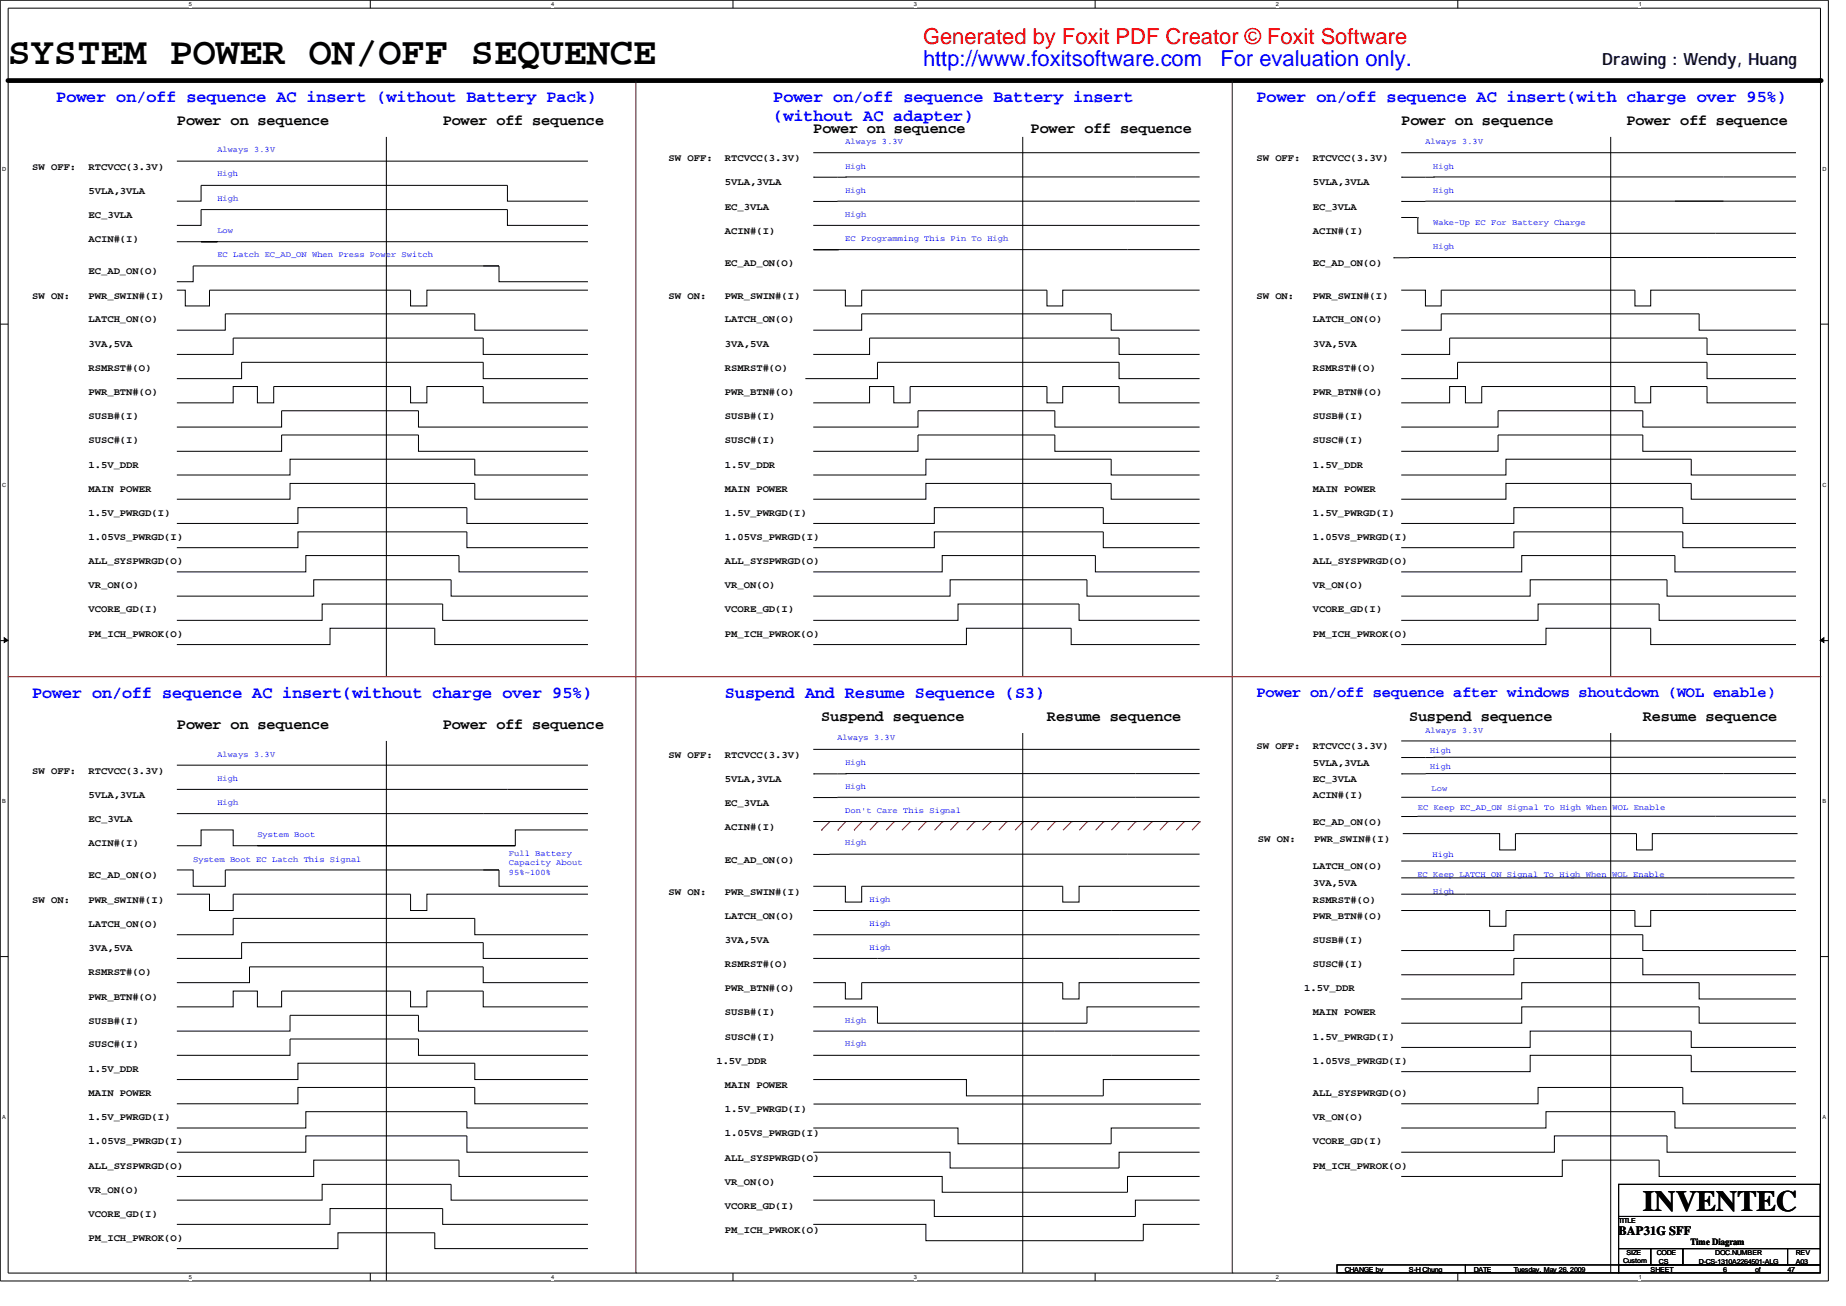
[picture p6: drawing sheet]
<svg xmlns="http://www.w3.org/2000/svg" width="297mm" height="210mm" viewBox="0 0 297 210" stroke-linecap="round" stroke-linejoin="round" font-family="sans-serif">
<path d="M0 0h294.1v206h-294.1zM1.3 1.3h291.5v203.4h-291.5z" fill="none" stroke="#000" stroke-width=".16"/>
<g fill="#fff">
<path d="M30.4 .2h.4v1h-.4z"/>
<path d="M30.4 204.8h.4v1h-.4z"/>
</g>
<path d="M59.6 0v1.3M59.6 204.7v1.3" fill="none" stroke="#000" stroke-width=".16"/>
<g fill="#fff">
<path d="M88.6 .2h.5v1h-.5z"/>
<path d="M88.6 204.8h.5v1h-.5z"/>
</g>
<path d="M117.9 0v1.3M117.9 204.7v1.3" fill="none" stroke="#000" stroke-width=".16"/>
<g fill="#fff">
<path d="M147 .2h.4v1h-.4z"/>
<path d="M147 204.8h.4v1h-.4z"/>
</g>
<path d="M176.1 0v1.3M176.1 204.7v1.3" fill="none" stroke="#000" stroke-width=".16"/>
<g fill="#fff">
<path d="M205.2 .2h.5v1h-.5z"/>
<path d="M205.2 204.8h.5v1h-.5z"/>
</g>
<path d="M234.5 0v1.3M234.5 204.7v1.3" fill="none" stroke="#000" stroke-width=".16"/>
<g fill="#fff">
<path d="M263.6 .2h.4v1h-.4z"/>
<path d="M263.6 204.8h.4v1h-.4z"/>
<path d="M.3 26.7h.6v1h-.6z"/>
<path d="M293.1 26.7h.6v1h-.6z"/>
<path d="M.3 77.5h.6v1h-.6z"/>
<path d="M293.1 77.5h.6v1h-.6z"/>
</g>
<path d="M0 52.1h1.3M292.8 52.1h1.3" fill="none" stroke="#000" stroke-width=".16"/>
<g fill="#fff">
<path d="M.3 128.4h.5v1h-.5z"/>
<path d="M293.1 128.4h.5v1h-.5z"/>
</g>
<path d="M0 103h1.3M292.8 103h1.3" fill="none" stroke="#000" stroke-width=".16"/>
<path d="M.7 102.5l.6 .5-.6 .3zM292.8 103l.6-.5v.8z" fill="#000" stroke="#000" stroke-width=".16"/>
<g fill="#fff">
<path d="M.3 179.2h.6v1h-.6z"/>
<path d="M293.1 179.2h.6v1h-.6z"/>
</g>
<g fill="none" stroke="#000" stroke-width=".16">
<path d="M28.4 38.9h66.2M28.4 32.3h3.9v-2.5h49.3v2.5h13M28.4 25.9h66.2M32.3 33.7h.1M32.3 33.7v2.5h-3.9M32.3 33.7h49.3v2.5h13M62.1 22v86.8M130.8 36.2h62.2M130.8 24.6h62.2M130.9 28.5h.1M130.9 32.4h.1M130.9 28.5h5.1"/>
<path d="M130.9 32.4h3.8M134.7 32.3h58.3M136 28.4h57M136 28.5h.1M164.5 22v86.8M225.4 35h2.6M225.4 24.6h63.5M225.4 28.5h.1M225.4 32.4h.1M225.4 28.5h5.2M225.4 32.4h3.9M228 37.5h60.9"/>
<path d="M228 35h.1M228 35v2.5M229.3 32.3h47.9M230.5 28.4h58.4M230.6 28.5h.1M259.1 22v86.8M269.4 32.3h19.5M28.4 46.7h1.4v2.5h3.9v-2.5h32.3v2.5h2.7v-2.5h25.9M28.4 53.1h7.8v-2.6h40.2v2.6h18.2M28.4 57h9.1v-2.6h40.2v2.6h16.9M77.7 42.8h2.6M80.3 42.8h-49.2v2.5h-2.7"/>
<path d="M80.3 42.8v2.5h14.3M130.8 53.1h7.8v-2.6h40.1v2.6h14.3M130.8 57h9.1v-2.6h40.1v2.6h13M130.8 46.7h5.2v2.5h2.6v-2.5h29.8v2.5h2.5v-2.5h22.1M130.8 40.1h62.2M130.9 40.2h3.8M134.7 40.2h.1M224.2 41.4h.1M224.2 41.4h2.5M225.4 53.1h6.4v-2.6h41.5v2.6h15.6M225.4 57h7.8v-2.6h41.4v2.6h14.3M225.4 46.7h3.9v2.5h2.5v-2.5h31.2v2.5h2.5v-2.5h23.4"/>
<path d="M226.7 41.4h62.2M28.4 68.7h16.9v-2.7h22v2.7h27.3M28.4 72.6h16.9v-2.7h22v2.7h27.3M28.4 64.8h9.1v-2.7h3.9v2.7h2.6v-2.7h22v2.7h2.7v-2.7h9v2.7h16.9M28.4 76.4h18.3v-2.6h29.7v2.6h18.2M28.4 60.9h10.5v-2.6h38.8v2.6h16.9M129.5 60.9h11.6v-2.6h38.9v2.6h13M130.8 68.7h16.9v-2.7h22v2.7h23.3M130.8 72.6h16.9v-2.7h22v2.7h23.3M130.8 64.8h9.1v-2.7h3.9v2.7h2.6v-2.7h22v2.7h2.5v-2.7h9.1v2.7h13M130.8 76.4h18.1v-2.6h29.8v2.6h14.3M225.4 60.9h9v-2.6h40.2v2.6h14.3"/>
<path d="M225.4 68.7h15.6v-2.7h23.2v2.7h24.7M225.4 72.6h15.6v-2.7h23.2v2.7h24.7M225.4 64.8h7.8v-2.7h2.5v2.7h2.6v-2.7h24.7v2.7h2.5v-2.7h9.1v2.7h14.3M225.4 76.4h16.8v-2.6h29.8v2.6h16.9M28.4 99.7h23.4v-2.6h19.4v2.6h23.4M28.4 84.2h19.5v-2.6h27.2v2.6h19.5M28.4 95.8h22.1v-2.6h22.1v2.6h22M28.4 91.9h20.8v-2.6h24.6v2.6h20.8M28.4 88.1h19.5v-2.6h27.2v2.6h19.5M28.4 80.3h18.3v-2.6h29.7v2.6h18.2M130.8 99.7h23.3v-2.6h19.5v2.6h19.4M130.8 84.2h19.5v-2.6h27.2v2.6h15.5"/>
<path d="M130.8 95.8h22v-2.6h22v2.6h18.2M130.8 91.9h20.8v-2.6h24.6v2.6h16.8M130.8 88.1h19.5v-2.6h27.2v2.6h15.5M130.8 80.3h18.1v-2.6h29.8v2.6h14.3M225.4 99.7h22v-2.6h19.5v2.6h22M225.4 84.2h18.1v-2.6h27.2v2.6h18.2M225.4 95.8h20.7v-2.6h22v2.6h20.8M225.4 91.9h19.4v-2.6h24.6v2.6h19.5M225.4 88.1h18.1v-2.6h27.2v2.6h18.2M225.4 80.3h16.8v-2.6h29.8v2.6h16.9M28.4 103.6h24.7v-2.6h16.8v2.6h24.7M62.1 119.1v86.8"/>
<path d="M130.8 103.6h24.6v-2.6h16.9v2.6h20.7M164.5 117.9v86.7M225.4 103.6h23.3v-2.6h16.8v2.6h23.4M225.4 119.1h63.5M259.1 117.9v86.7M28.4 139.9h2.7v2.6h5.1v-2.6h44.1M28.4 126.9h66.2M28.4 130.8h66.2M28.4 136h3.9v-2.6h5.2v2.6h45.4h-41.5M28.4 123h66.2M32.3 130.8h.1M77.7 139.9h2.6"/>
<path d="M80.3 139.9v2.6h14.3M94.6 133.4h-11.7v2.6M130.8 132.1h62.2M130.8 120.5h62.2M130.9 124.4h.1M130.9 128.2h.1M130.9 137.4h.1M130.9 124.4h5.1M130.9 128.2h3.8M130.9 137.4h2.6M133.4 137.3h59.6M134.7 128.2h58.3"/>
<path d="M136 124.4h57M136 124.4h.1M225.4 128.2h63.5M225.4 138.4h63.5M225.4 121.8h.1M225.4 124.4h.1M225.4 131.3h.1M225.4 124.4h3.9M225.4 121.8h5.2M225.4 131.3h2.6M225.6 134h15.6v2.7h2.6v-2.7h19.4v2.7h2.6v-2.7h23.3M228 131.2h60.9"/>
<path d="M229.3 124.4h59.6M230.5 121.8h58.4M230.6 121.8h.1M0 153.8h1.3M28.4 150.3h9.1v-2.6h38.9v2.6h18.2M28.4 154.1h10.5v-2.5h38.8v2.5h16.9M28.4 158h11.7v-2.6h37.6v2.6h16.9M28.4 143.8h5.3v2.6h3.8v-2.6h28.5v2.6h2.7v-2.6h25.9M130.8 146.4h62.2M130.8 150.3h62.2M130.8 154.1h62.2M130.8 142.5h5.2v2.5h2.6v-2.5h32.3v2.5h2.7v-2.5h19.4"/>
<path d="M130.8 158h5.2v2.6h2.6v-2.6h32.3v2.6h2.7v-2.6h19.4M225.4 146.4h14.2v2.5h2.6v-2.5h20.8v2.5h2.5v-2.5h23.4M225.4 143.8h63.5M225.4 152.8h18.1v-2.5h20.7v2.5h24.7M225.4 156.7h18.1v-2.6h20.7v2.6h24.7M225.4 141.1h63.2M292.8 153.8h1.3M28.4 165.8h18.3v-2.6h20.6v2.6h27.3M28.4 169.7h18.3v-2.7h20.6v2.7h27.3M28.4 161.9h9.1v-2.6h3.9v2.6h3.9v-2.6h20.7v2.6h2.7v-2.6h9v2.6h16.9M28.4 177.5h19.5v-2.7h28.5v2.7h18.2M28.4 173.6h19.5v-2.7h28.5v2.7h18.2"/>
<path d="M130.8 161.9h10.3v2.6h33.7v-2.6h18.2M130.8 165.8h62.2M130.8 173.6h24.6v2.6h22.1v-2.6h15.5M130.8 169.7h62.2M130.9 177.5h62.1M193 177.5h.1M225.4 168.4h20.7v-2.6h25.9v2.6h16.9M225.4 177.5h22v-2.7h23.3v2.7h18.2M225.4 172.3h20.7v-2.6h25.9v2.6h16.9M225.4 164.5h19.4v-2.6h28.5v2.6h15.6M225.4 160.6h19.4v-2.6h28.5v2.6h15.6M28.4 196.9h24.7v-2.6h18.1v2.6h23.4"/>
<path d="M28.4 181.4h20.8v-2.7h25.9v2.7h19.5M28.4 193h23.4v-2.6h20.8v2.6h22M28.4 189.1h22.1v-2.6h23.3v2.6h20.8M28.4 185.3h20.8v-2.7h25.9v2.7h19.5M130.8 181.4h23.3v2.5h24.6v-2.5h14.3M130.8 185.3h22v2.5h27.2v-2.5h13M130.8 189.1h20.8v2.6h29.8v-2.6h11.6M130.8 196.9h18.1v2.6h35v-2.6h9.1M130.8 193h19.5v2.6h32.3v-2.6h10.4M225.4 189.1h25.9v-2.6h15.6v2.6h22M225.4 185.3h24.6v-2.7h18.1v2.7h20.8M225.4 181.4h23.3v-2.7h20.7v2.7h19.5"/>
<path d="M260.3 190.4h32.5v5.2h-32.5zM260.3 195.6h32.5v5.1h-32.5zM28.4 200.7h26v-2.5h15.5v2.5h24.7M215.1 203.4h20.6v1.2h-20.6zM235.7 203.4h24.6v1.2h-24.6zM260.3 200.7h5.2v2.7h-5.2zM260.3 203.4h32.5v1.2h-32.5zM265.5 200.7h5.2v2.7h-5.2zM270.7 200.7h16.8v2.7h-16.8zM287.5 200.7h5.3v2.7h-5.3z"/>
</g>
<g fill="none" stroke="#800040" stroke-width=".16">
<path d="M132.1 133.5h.1M133.5 132.1l-1.4 1.4M134.7 133.5h.1M136 132.1l-1.3 1.4M137.4 133.5h.1M138.6 132.1l-1.2 1.4M141.2 132.1h.1M141.2 132.1l-1.3 1.4M143.8 132.1h.1M143.8 132.1l-1.3 1.4M146.4 132.1h.1M146.4 132.1l-1.3 1.4"/>
<path d="M149 132.1h.1M149 132.1l-1.3 1.4M151.6 132.1h.1M151.6 132.1l-1.3 1.4M154.1 132.1h.1M154.1 132.1l-1.2 1.4M156.8 132.1h.1M156.8 132.1l-1.3 1.4M159.4 132.1h.1M159.4 132.1l-1.4 1.4M161.9 132.1h.1M161.9 132.1l-1.2 1.4"/>
<path d="M164.5 132.1h.1M164.5 132.1l-1.2 1.4M167.1 132.1h.1M167.1 132.1l-1.3 1.4M169.7 132.1h.1M169.7 132.1l-1.3 1.4M172.3 132.1h.1M172.3 132.1l-1.3 1.4M174.9 132.1h.1M174.9 132.1l-1.3 1.4M177.5 132.1h.1M177.5 132.1l-1.3 1.4"/>
<path d="M180 132.1h.1M180 132.1l-1.2 1.4M182.7 132.1h.1M182.7 132.1l-1.3 1.4M185.3 132.1h.1M185.3 132.1l-1.4 1.4M187.8 132.1h.1M187.8 132.1l-1.2 1.4M190.5 132.1h.1M190.5 132.1l-1.3 1.4M193 132.1h.1M193 132.1l-1.3 1.4"/>
</g>
<path d="M1.3 13h291.5" fill="none" stroke="#000" stroke-width=".76"/>
<circle cx="292.8" cy="13" r=".38" fill="#000"/>
<path d="M102.3 13v191.6M198.2 13v191.6M102.3 204.6h.1M198.2 204.6h.1" fill="none" stroke="#400000" stroke-width=".16"/>
<path d="M1.3 108.8h291.5M292.8 108.8h.1" fill="none" stroke="#800000" stroke-width=".16"/>
<text font-size="6.2" x="1.3" y="10.3">SYSTEM POWER ON/OFF SEQUENCE</text>
<text font-size="4.7" x="264.2" y="194.7">INVENTEC</text>
<text font-size="3.5" fill="#f00" x="148.5" y="7.1">Generated by Foxit PDF Creator © Foxit Software</text>
<g font-size="3.5" fill="#00f">
<text x="148.5" y="10.6">http://www.foxitsoftware.com</text>
<text x="196.3" y="10.6">For evaluation only.</text>
</g>
<text font-size="2.7" fill="#000040" x="257.7" y="10.5">Drawing : Wendy, Huang</text>
<g font-size="2.7" fill="#00f">
<text x="9.1" y="16.4">Power on/off sequence AC insert (without Battery Pack)</text>
<text x="124.4" y="16.4">Power on/off sequence Battery insert</text>
<text x="202.1" y="16.4">Power on/off sequence AC insert(with charge over 95%)</text>
<text x="124.4" y="19.5">(without AC adapter)</text>
<text x="5.2" y="112.3">Power on/off sequence AC insert(without charge over 95%)</text>
<text x="116.6" y="112.3">Suspend And Resume Sequence (S3)</text>
</g>
<g font-size="2.5">
<text x="28.4" y="20.2">Power on sequence</text>
<text x="71.2" y="20.2">Power off sequence</text>
<text x="130.8" y="21.4">Power on sequence</text>
<text x="165.8" y="21.4">Power off sequence</text>
<text x="225.4" y="20.2">Power on sequence</text>
<text x="261.6" y="20.2">Power off sequence</text>
<text x="28.4" y="117.3">Power on sequence</text>
<text x="71.2" y="117.3">Power off sequence</text>
<text x="132.1" y="116">Suspend sequence</text>
<text x="168.4" y="116">Resume sequence</text>
<text x="226.7" y="116">Suspend sequence</text>
<text x="264.2" y="116">Resume sequence</text>
</g>
<text font-size="2.5" fill="#00f" x="202.1" y="112.1">Power on/off sequence after windows shoutdown (WOL enable)</text>
<text font-size="2" x="260.4" y="198.6">BAP31G SFF</text>
<g font-size="1.6">
<text x="5.2" y="27.3">SW OFF:</text>
<text x="14.2" y="27.3">RTCVCC(3.3V)</text>
<text x="107.5" y="25.9">SW OFF:</text>
<text x="116.6" y="25.9">RTCVCC(3.3V)</text>
<text x="116.6" y="29.8">5VLA,3VLA</text>
<text x="202.1" y="25.9">SW OFF:</text>
<text x="211.1" y="25.9">RTCVCC(3.3V)</text>
<text x="211.1" y="29.8">5VLA,3VLA</text>
<text x="14.2" y="35.1">EC_3VLA</text>
<text x="14.2" y="31.2">5VLA,3VLA</text>
<text x="116.6" y="33.7">EC_3VLA</text>
<text x="211.1" y="33.7">EC_3VLA</text>
<text x="14.2" y="38.9">ACIN#(I)</text>
<text x="116.6" y="37.6">ACIN#(I)</text>
<text x="211.1" y="37.6">ACIN#(I)</text>
<text x="14.2" y="44.1">EC_AD_ON(O)</text>
<text x="116.6" y="42.8">EC_AD_ON(O)</text>
<text x="211.1" y="42.8">EC_AD_ON(O)</text>
<text x="5.2" y="48">SW ON:</text>
<text x="14.2" y="48">PWR_SWIN#(I)</text>
<text x="14.2" y="51.8">LATCH_ON(O)</text>
<text x="107.5" y="48">SW ON:</text>
<text x="116.6" y="48">PWR_SWIN#(I)</text>
<text x="116.6" y="51.8">LATCH_ON(O)</text>
<text x="202.1" y="48">SW ON:</text>
<text x="211.1" y="48">PWR_SWIN#(I)</text>
<text x="211.1" y="51.8">LATCH_ON(O)</text>
<text x="14.2" y="59.6">RSMRST#(O)</text>
<text x="14.2" y="55.7">3VA,5VA</text>
<text x="116.6" y="59.6">RSMRST#(O)</text>
<text x="116.6" y="55.7">3VA,5VA</text>
<text x="211.1" y="59.6">RSMRST#(O)</text>
<text x="211.1" y="55.7">3VA,5VA</text>
<text x="14.2" y="63.5">PWR_BTN#(O)</text>
<text x="116.6" y="63.5">PWR_BTN#(O)</text>
<text x="211.1" y="63.5">PWR_BTN#(O)</text>
<text x="14.2" y="67.4">SUSB#(I)</text>
<text x="14.2" y="71.3">SUSC#(I)</text>
<text x="116.6" y="67.4">SUSB#(I)</text>
<text x="116.6" y="71.3">SUSC#(I)</text>
<text x="211.1" y="67.4">SUSB#(I)</text>
<text x="211.1" y="71.3">SUSC#(I)</text>
<text x="14.2" y="75.2">1.5V_DDR</text>
<text x="116.6" y="75.2">1.5V_DDR</text>
<text x="211.1" y="75.2">1.5V_DDR</text>
<text x="14.2" y="83">1.5V_PWRGD(I)</text>
<text x="14.2" y="79.1">MAIN POWER</text>
<text x="116.6" y="83">1.5V_PWRGD(I)</text>
<text x="116.6" y="79.1">MAIN POWER</text>
<text x="211.1" y="83">1.5V_PWRGD(I)</text>
<text x="211.1" y="79.1">MAIN POWER</text>
<text x="14.2" y="86.9">1.05VS_PWRGD(I)</text>
<text x="116.6" y="86.9">1.05VS_PWRGD(I)</text>
<text x="211.1" y="86.9">1.05VS_PWRGD(I)</text>
<text x="14.2" y="94.6">VR_ON(O)</text>
<text x="14.2" y="90.7">ALL_SYSPWRGD(O)</text>
<text x="116.6" y="94.6">VR_ON(O)</text>
<text x="116.6" y="90.7">ALL_SYSPWRGD(O)</text>
<text x="211.1" y="94.6">VR_ON(O)</text>
<text x="211.1" y="90.7">ALL_SYSPWRGD(O)</text>
<text x="14.2" y="98.5">VCORE_GD(I)</text>
<text x="116.6" y="98.5">VCORE_GD(I)</text>
<text x="211.1" y="98.5">VCORE_GD(I)</text>
<text x="14.2" y="102.4">PM_ICH_PWROK(O)</text>
<text x="116.6" y="102.4">PM_ICH_PWROK(O)</text>
<text x="211.1" y="102.4">PM_ICH_PWROK(O)</text>
<text x="5.2" y="124.4">SW OFF:</text>
<text x="14.2" y="124.4">RTCVCC(3.3V)</text>
<text x="107.5" y="121.8">SW OFF:</text>
<text x="116.6" y="121.8">RTCVCC(3.3V)</text>
<text x="116.6" y="125.7">5VLA,3VLA</text>
<text x="202.1" y="120.5">SW OFF:</text>
<text x="211.1" y="125.7">EC_3VLA</text>
<text x="211.1" y="120.5">RTCVCC(3.3V)</text>
<text x="211.1" y="123.1">5VLA,3VLA</text>
<text x="14.2" y="128.3">5VLA,3VLA</text>
<text x="116.6" y="129.5">EC_3VLA</text>
<text x="211.1" y="128.3">ACIN#(I)</text>
<text x="14.2" y="136.1">ACIN#(I)</text>
<text x="14.2" y="132.2">EC_3VLA</text>
<text x="116.6" y="133.4">ACIN#(I)</text>
<text x="202.3" y="135.4">SW ON:</text>
<text x="211.1" y="132.6">EC_AD_ON(O)</text>
<text x="211.4" y="135.4">PWR_SWIN#(I)</text>
<text x="14.2" y="141.2">EC_AD_ON(O)</text>
<text x="107.5" y="143.8">SW ON:</text>
<text x="116.6" y="143.8">PWR_SWIN#(I)</text>
<text x="116.6" y="138.7">EC_AD_ON(O)</text>
<text x="211.1" y="142.5">3VA,5VA</text>
<text x="211.1" y="139.8">LATCH_ON(O)</text>
<text x="5.2" y="145.1">SW ON:</text>
<text x="14.2" y="145.1">PWR_SWIN#(I)</text>
<text x="14.2" y="149">LATCH_ON(O)</text>
<text x="116.6" y="147.7">LATCH_ON(O)</text>
<text x="211.1" y="145.1">RSMRST#(O)</text>
<text x="211.1" y="147.7">PWR_BTN#(O)</text>
<text x="14.2" y="152.9">3VA,5VA</text>
<text x="116.6" y="155.4">RSMRST#(O)</text>
<text x="116.6" y="151.6">3VA,5VA</text>
<text x="211.1" y="151.6">SUSB#(I)</text>
<text x="211.1" y="155.4">SUSC#(I)</text>
<text x="14.2" y="156.8">RSMRST#(O)</text>
<text x="14.2" y="160.7">PWR_BTN#(O)</text>
<text x="116.6" y="159.3">PWR_BTN#(O)</text>
<text x="209.8" y="159.3">1.5V_DDR</text>
<text x="14.2" y="164.6">SUSB#(I)</text>
<text x="116.6" y="163.2">SUSB#(I)</text>
<text x="116.6" y="167.1">SUSC#(I)</text>
<text x="211.1" y="167.1">1.5V_PWRGD(I)</text>
<text x="211.1" y="163.2">MAIN POWER</text>
<text x="14.2" y="168.4">SUSC#(I)</text>
<text x="14.2" y="172.3">1.5V_DDR</text>
<text x="115.2" y="171">1.5V_DDR</text>
<text x="211.1" y="171">1.05VS_PWRGD(I)</text>
<text x="14.2" y="176.2">MAIN POWER</text>
<text x="116.6" y="178.8">1.5V_PWRGD(I)</text>
<text x="116.6" y="174.9">MAIN POWER</text>
<text x="211.1" y="176.2">ALL_SYSPWRGD(O)</text>
<text x="14.2" y="180.1">1.5V_PWRGD(I)</text>
<text x="14.2" y="184">1.05VS_PWRGD(I)</text>
<text x="116.6" y="182.7">1.05VS_PWRGD(I)</text>
<text x="211.1" y="180.1">VR_ON(O)</text>
<text x="211.1" y="184">VCORE_GD(I)</text>
<text x="14.2" y="191.8">VR_ON(O)</text>
<text x="14.2" y="187.9">ALL_SYSPWRGD(O)</text>
<text x="116.6" y="190.5">VR_ON(O)</text>
<text x="116.6" y="186.6">ALL_SYSPWRGD(O)</text>
<text x="211.1" y="187.9">PM_ICH_PWROK(O)</text>
<text x="14.2" y="195.7">VCORE_GD(I)</text>
<text x="116.6" y="194.3">VCORE_GD(I)</text>
<text x="14.2" y="199.6">PM_ICH_PWROK(O)</text>
<text x="116.6" y="198.2">PM_ICH_PWROK(O)</text>
</g>
<text font-size="1.5" x="271.9" y="200.2">Time Diagram</text>
<g font-size="1.4" fill="#00f">
<text x="136" y="23.2">Always 3.3V</text>
<text x="229.3" y="23.2">Always 3.3V</text>
<text x="35" y="24.5">Always 3.3V</text>
<text x="35" y="28.4">High</text>
<text x="136" y="27.1">High</text>
<text x="230.5" y="27.1">High</text>
<text x="35" y="32.3">High</text>
<text x="136" y="34.9">High</text>
<text x="136" y="31">High</text>
<text x="230.5" y="31">High</text>
<text x="35" y="37.4">Low</text>
<text x="35" y="41.3">EC Latch EC_AD_ON When Press Power Switch</text>
<text x="136" y="38.7">EC Programming This Pin To High</text>
<text x="230.5" y="36.2">Wake-Up EC For Battery Charge</text>
<text x="230.5" y="40">High</text>
<text x="134.7" y="119">Always 3.3V</text>
<text x="229.3" y="117.8">Always 3.3V</text>
<text x="35" y="121.7">Always 3.3V</text>
<text x="35" y="125.6">High</text>
<text x="136" y="122.9">High</text>
<text x="230" y="121">High</text>
<text x="230" y="123.6">High</text>
<text x="35" y="129.4">High</text>
<text x="136" y="130.7">Don't Care This Signal</text>
<text x="136" y="126.8">High</text>
<text x="228.1" y="130.3">EC Keep EC_AD_ON Signal To High When WOL Enable</text>
<text x="230.3" y="127.2">Low</text>
<text x="41.4" y="134.6">System Boot</text>
<text x="81.9" y="137.6">Full Battery</text>
<text x="136" y="135.9">High</text>
<text x="230.4" y="137.8">High</text>
<text x="31.1" y="138.5">System Boot EC Latch This Signal</text>
<text x="81.9" y="139.1">Capacity About</text>
<text x="81.9" y="140.6">95%~100%</text>
<text x="228" y="141.1">EC Keep LATCH_ON Signal To High When WOL Enable</text>
<text x="230.5" y="143.7">High</text>
<text x="139.9" y="144.9">High</text>
<text x="139.9" y="148.8">High</text>
<text x="139.9" y="152.7">High</text>
<text x="136" y="164.4">High</text>
<text x="136" y="168.2">High</text>
</g>
<g font-size="1.1">
<text x="260.3" y="196.7">TITLE</text>
<text x="261.1" y="203">Custom</text>
<text x="261.6" y="201.8">SIZE</text>
<text x="266.5" y="201.8">CODE</text>
<text x="266.8" y="203.2">CS</text>
<text x="273.3" y="203.2">D-CS-1310A2264501-ALG</text>
<text x="275.9" y="201.8">DOC.NUMBER</text>
<text x="288.9" y="203.2">A03</text>
<text x="288.9" y="201.8">REV</text>
<text x="216.3" y="204.5">CHANGE by</text>
<text x="226.6" y="204.5">S-H Chung</text>
<text x="237" y="204.5">DATE</text>
<text x="243.5" y="204.5">Tuesday, May 26, 2009</text>
<text x="265.5" y="204.5">SHEET</text>
<text x="277.2" y="204.5">6</text>
<text x="282.3" y="204.5">of</text>
<text x="287.5" y="204.5">47</text>
</g>
<g font-size=".9">
<text x="30.4" y=".9">5</text>
<text x="88.6" y=".9">4</text>
<text x="147" y=".9">3</text>
<text x="205.2" y=".9">2</text>
<text x="263.6" y=".9">1</text>
<text x=".3" y="27.4">D</text>
<text x="293.1" y="27.4">D</text>
<text x=".3" y="78.2">C</text>
<text x="293.1" y="78.2">C</text>
<text x=".3" y="129.1">B</text>
<text x="293.1" y="129.1">B</text>
<text x=".3" y="179.9">A</text>
<text x="293.1" y="179.9">A</text>
<text x="30.4" y="205.6">5</text>
<text x="88.6" y="205.6">4</text>
<text x="147" y="205.6">3</text>
<text x="205.2" y="205.6">2</text>
<text x="263.6" y="205.6">1</text>
</g>
</svg>
